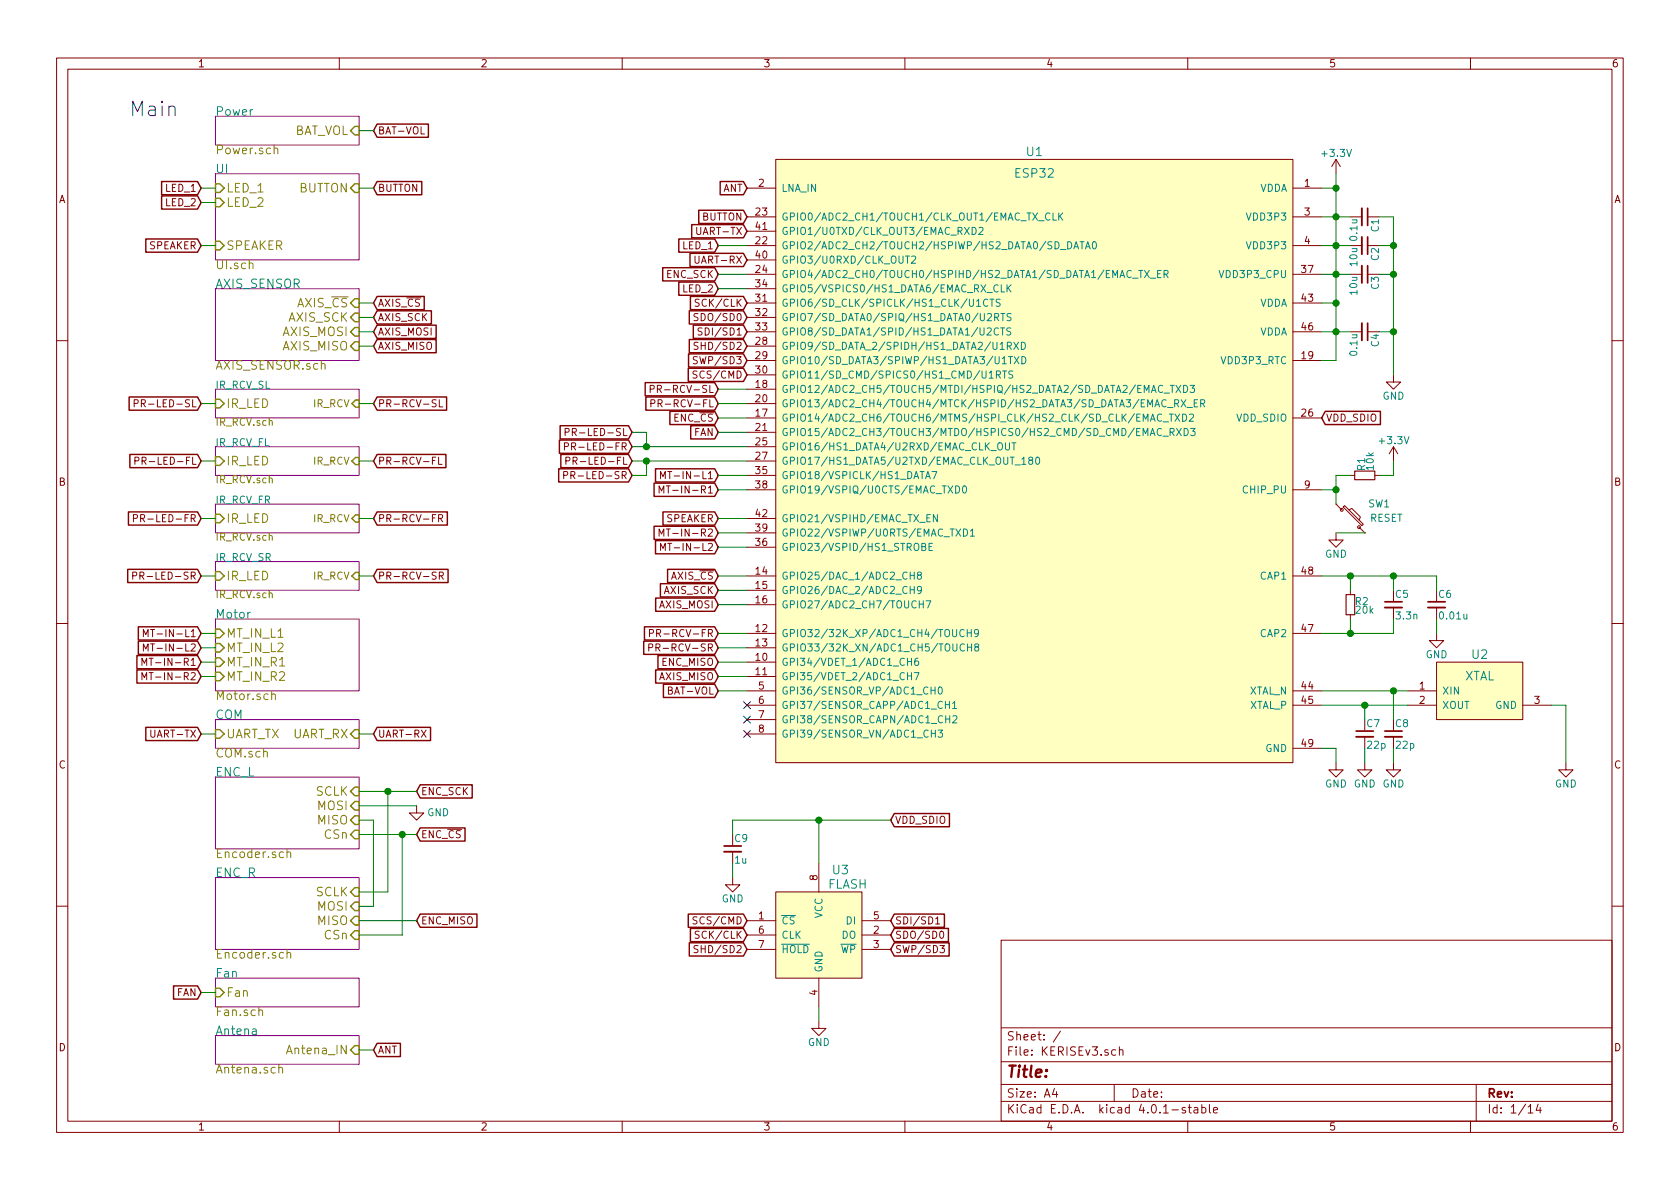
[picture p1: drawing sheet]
<svg xmlns="http://www.w3.org/2000/svg" width="297mm" height="210mm" viewBox="0 0 297 210" stroke-linecap="round" stroke-linejoin="round" font-family="sans-serif">
<g fill="none" stroke="#840000" stroke-width=".18">
<path d="M10 10.3h277v189.9h-277zM12 12.2h273v186.1h-273zM60 10.3v1.9M110 10.3v1.9M160 10.3v1.9M210 10.3v1.9M260 10.3v1.9M74.4 22.4v1.3h.7M132.1 38.3h5.1M132.1 33.3h5.1M137.2 28.2h91.4v106.7h-91.4zM228.6 38.3h5.1"/>
<path d="M228.6 33.3h5.1M236.2 28.2l-.7 1.3M236.2 28.2v2.5M236.2 28.2l.8 1.3M238.8 38.3h2M241.9 38.3h1.9M123.4 55.5h-.6v.4l.5 .3 .1 .3-.2 .2-.5-.1M123.6 53l-.5-.1-.2 .2 .1 .3 .6 .3v.3l-.2 .2-.5-.1M124.1 58l-.6 .1v.4l.5 .2 .1 .3-.2 .3-.5-.1M132.1 58.7h5.1M132.1 43.4h5.1M132.1 48.5h5.1"/>
<path d="M132.1 46h5.1M132.1 53.6h5.1M132.1 40.9h5.1M132.1 56.1h5.1M132.1 51h5.1M228.6 58.7h5.1M228.6 43.4h5.1M228.6 48.5h5.1M228.6 53.6h5.1M238.8 58.7h2M238.8 43.4h2M238.8 48.5h2"/>
<path d="M10 60.2h2M23.7 71.3h.6l.1-.5-.7-.1v1.3M77.1 70.7l-.6 .1v.4l.5 .2 .1 .3-.2 .3-.5-.1M77.7 70.7v1.3h.6M99.8 79l.6-.1 .1-.5-.7-.1v1.3M99.9 76.4l.6-.1 .1-.4-.7-.1v1.2M115 68.8l.6-.1v-.5l-.6-.1v1.3M115.1 71.3h.6v-.5l-.6-.1v1.3M123.2 65.7h-.6v.4l.5 .2 .1 .3-.2 .3-.5-.1M123.3 63.1h-.5l-.2 .2 .1 .3 .5 .2v.4l-.1 .1h-.5M123.4 60.6h-.6v.4l.5 .2 .1 .3-.2 .3-.5-.1M132.1 71.4h5.1"/>
<path d="M132.1 66.3h5.1M132.1 76.4h5.1M132.1 79h5.1M132.1 73.9h5.1M132.1 68.8h5.1M132.1 61.2h5.1M132.1 63.7h5.1M228.6 73.9h5.1M228.6 63.7h5.1M246.4 66.3v1.3h1.2l-1.2 1.2-1.3-1.2h1.3M246.4 79l-.8 1.3M246.4 79v2.5"/>
<path d="M246.4 79l.7 1.3M285 60.2h2M23.6 91.7l.6-.1 .1-.5-.7-.1v1.3M23.9 81.5l.6-.1v-.5l-.6-.1v1.3M76.5 81.4h.4M77.1 80.8h-.6v1.3M77.5 80.8v1.3h.7M77.5 91.7l.7-.1v-.5l-.7-.1v1.3M77.9 91.7l.4 .6M99.7 84h.6v-.5l-.6-.1v1.3M100.1 81.5l.6-.1v-.5l-.6-.1v1.3M116.5 87.2v-1.3l.5 .9 .4-.9v1.3"/>
<path d="M116.5 94.8v-1.3l.5 .9 .4-.9v1.3M116.8 84.7v-1.3l.4 .9 .4-.9v1.3M116.8 97.4v-1.3l.4 .9 .4-.9v1.3M117.8 85.9h.7M117.8 93.5h.7M118.1 83.4h.7M118.1 96.1h.7M132.1 84.1h5.1M132.1 86.6h5.1M132.1 91.7h5.1M132.1 96.8h5.1M132.1 81.5h5.1"/>
<path d="M132.1 94.2h5.1M228.6 86.6h5.1M236.2 94.2v1.3h1.3l-1.3 1.3-1.3-1.3h1.3M236.2 89.1l1 1.1M236.2 89.1h.1M237.7 89.4l3.3 3.3-.2 .3-3.3-3.3zM238.5 90.2l.5-.3 1.5 1.5-.2 .5M238.8 84.1h.7M240.3 93.2l1 1M241.3 94.2h.1M243.1 84.1h.7M10 110.3h2"/>
<path d="M23.5 101.8l.6-.1v-.4l-.6-.1v1.2M25.1 117.7v-1.3l.4 .9 .4-.9v1.3M25.3 112.6v-1.3l.5 .9 .4-.9v1.3M25.3 115.1v-1.2l.5 .9 .4-.9v1.2M26.4 116.4h.7M26.4 118.9h.7M26.6 111.3h.7M26.6 113.9h.7M77.7 101.8l.6-.1v-.4l-.6-.1v1.2M78 101.8l.4 .6M114.7 114.5l.6-.1 .1-.4-.7-.1v1.2M114.8 112l.6-.1 .1-.5-.7-.1v1.3"/>
<path d="M132.1 117.1h5.1M132.1 119.6h5.1M132.1 112h5.1M132.1 114.5h5.1M132.1 101.8h5.1M132.1 104.4h5.1M132.1 106.9h5.1M228.6 112h5.1M228.6 101.8h5.1M238.8 104.4v.8M238.8 108.7v.8M246.4 107.4v2.1"/>
<path d="M254 117.1h15.2v10.1h-15.2zM254 112v1.3h1.3l-1.3 1.2-1.3-1.2h1.3M254 107.4v2.1M285 110.3h2M25.1 120.2v-1.3l.4 .9 .4-.9v1.3M74.5 129.1l.8 1.3M75.3 129.1l-.8 1.3M132.1 122.2h5.1M132.1 124.7h5.1M132.1 127.2h5.1M132.1 129.8h5.1M228.6 122.2h5.1"/>
<path d="M228.6 124.7h5.1M228.6 132.3h5.1M236.2 134.9v1.2h1.3l-1.3 1.3-1.3-1.3h1.3M241.3 134.9v1.2h1.3l-1.3 1.3-1.3-1.3h1.3M241.3 130.3v2M246.4 134.9v1.2h1.2l-1.2 1.3-1.3-1.3h1.3M246.4 130.3v2M248.9 122.2h5.1M248.9 124.7h5.1M269.2 124.7h5.1M276.9 134.9v1.2h1.2l-1.2 1.3-1.3-1.3h1.3M73.7 142.5v1.3h1.2l-1.2 1.2-1.3-1.2h1.3"/>
<path d="M129.5 155.2v1.3h1.3l-1.3 1.2-1.2-1.2h1.2M129.5 150.6v2M137.2 157.7h15.2v15.3h-15.2zM144.8 152.6v5.1M10 160.2h2M123.2 162.2h-.6v.4l.5 .2 .1 .3-.2 .3-.5-.1M123.4 167.3l-.5-.1-.2 .2 .1 .3 .6 .3v.3l-.2 .2-.5-.1M123.6 164.7h-.5l-.2 .2 .1 .3 .6 .2v.4l-.2 .1h-.5M132.1 162.8h5.1M132.1 165.3h5.1M132.1 167.9h5.1M144.8 173v5"/>
<path d="M152.4 162.8h5.1M152.4 165.3h5.1M152.4 167.9h5.1M165.4 162.5l.4-.4v1.3M165.4 163.4h.7M166.2 167.2h.8l-.5 .5 .4 .1v.5l-.1 .2-.6-.2M166.2 164.8l.2-.1a.67 .67 0 0 1 .5 .6 .67 .67 0 0 1-.5 .6l-.2-.1-.1-.4zM177 166.3h108v32h-108zM285 160.2h2M60 198.3v1.9M110 198.3v1.9M144.8 180.6v1.3h1.2l-1.2 1.2-1.3-1.2h1.3"/>
<path d="M160 198.3v1.9M177 194.8h108M177 191.8h108M177 187.8h108M177 181.8h108M186.4 192.5l-.3 1h.9M186.8 193v1M187.5 182.3l-1.3 2M197 191.8v3M197.3 185.7l-.5-.1-.3 .3 .1 .6 .2 .1 .5-.1M197.9 185.7l.2-.1 .4 .1 .1 .9M197.9 185.1v1.5"/>
<path d="M209.6 195.9a.37 .37 0 0 0-.6 .1l.1 .3 .5 .1 .1 .1-.3 .3-.4-.1M210 198.3v1.9M210.1 195.8h.5M210.3 195.3v1.3l.3 .2M211.2 195.9h.5l.1 .9M211.8 196.2l-.5 .1-.2 .2 .2 .3 .5-.1M212.5 195.9l.4-.1 .3 .3-.1 .6h-.6M212.5 195.3v1.5M213.8 195.3v1.3l.2 .2M214.6 196.3l.7-.1-.1-.3-.4-.1-.2 .2v.7h.6M260 198.3v1.9M261 191.8v6.5"/>
<path d="M270.2 196.8h.8M272 195.2l-.4 1.1h.9M272.3 195.8v1"/>
<circle cx="237.2" cy="90.2" r=".25"/>
<circle cx="240.3" cy="93.2" r=".25"/>
</g>
<g fill="none" stroke="#840084" stroke-width=".18">
<path d="M38.1 20.6h25.4v5h-25.4zM38.1 30.7h25.4v15.3h-25.4zM38.1 51h25.4v12.7h-25.4zM38.1 68.8h25.4v5.1h-25.4zM38.1 79h25.4v5.1h-25.4zM38.1 89.1h25.4v5.1h-25.4zM38.1 99.3h25.4v5.1h-25.4zM38.1 109.5h25.4v12.7h-25.4zM38.1 137.4h25.4v12.7h-25.4zM38.1 127.2h25.4v5.1h-25.4zM38.1 155.2h25.4v12.7h-25.4zM38.1 173h25.4v5h-25.4z"/>
<path d="M38.1 183.1h25.4v5.1h-25.4z"/>
</g>
<path d="M48.5 26.3a.36 .36 0 0 1 .6 .1v.8M44.1 46.7v-.1a.36 .36 0 0 1 .6 .1v.8M48 122.9l.1-.1a.36 .36 0 0 1 .6 .1v.8M48 122.2v1.5M50.7 150.8l.1-.1a.36 .36 0 0 1 .6 .2v.8M50.7 150.1v1.6M45.8 178.7a.36 .36 0 0 1 .6 .1v.8M50.7 168.6l.1-.1a.36 .36 0 0 1 .6 .2v.7M50.7 167.9v1.5M49.3 188.9l.1-.1a.36 .36 0 0 1 .6 .2v.8" fill="none" stroke="#848400" stroke-width=".18"/>
<g fill="none" stroke="#848400" stroke-width=".25">
<path d="M38.1 32.5h.8l.7 .8-.7 .7h-.8zM38.1 35h.8l.7 .8-.7 .8h-.8zM62.7 22.3h.8v1.6h-.8l-.7-.8zM62.7 32.5h.8v1.5h-.8l-.7-.7zM38.1 42.7h.8l.7 .7-.7 .8h-.8zM62.7 52.8h.8v1.6h-.8l-.7-.8zM62.7 55.4h.8v1.5h-.8l-.7-.8zM62.7 57.9h.8v1.5h-.8l-.7-.7zM38.1 70.6h.8l.7 .8-.7 .7h-.8zM62.7 60.4h.8v1.6h-.8l-.7-.8zM62.9 70.7h.6v1.3h-.6l-.7-.6zM38.1 80.8h.8l.7 .7-.7 .8h-.8z"/>
<path d="M38.1 90.9h.8l.7 .8-.7 .8h-.8zM62.9 80.9h.6v1.3h-.6l-.7-.7zM62.9 91.1h.6v1.2h-.6l-.7-.6zM38.1 111.2h.8l.7 .8-.7 .8h-.8zM38.1 113.8h.8l.7 .7-.7 .8h-.8zM38.1 116.3h.8l.7 .8-.7 .8h-.8zM38.1 118.9h.8l.7 .7-.7 .8h-.8zM38.1 101.1h.8l.7 .7-.7 .8h-.8zM62.9 101.2h.6v1.3h-.6l-.7-.7zM38.1 129h.8l.7 .8-.7 .8h-.8zM62 129.8l.7-.8h.8v1.6h-.8zM62.7 139.2h.8v1.5h-.8l-.7-.8z"/>
<path d="M62 147.6l.7-.8h.8v1.5h-.8zM62.7 141.7h.8v1.6h-.8l-.7-.8zM62.7 144.3h.8v1.5h-.8l-.7-.8zM62.7 157h.8v1.5h-.8l-.7-.8zM62.7 159.5h.8v1.5h-.8l-.7-.7zM38.1 174.7h.8l.7 .8-.7 .8h-.8zM62.7 162h.8v1.6h-.8l-.7-.8zM62.7 164.6h.8v1.5h-.8l-.7-.8zM62.7 184.9h.8v1.5h-.8l-.7-.7z"/>
</g>
<g fill="none" stroke="#840000" stroke-width=".25">
<path d="M28.6 32.1h6.3l.7 1.2-.7 1.1h-6.3zM28.6 34.6h6.3l.7 1.2-.7 1.2h-6.3zM66.7 21.9h9v2.4h-9l-.7-1.2zM66.7 32.1h7.9v2.3h-7.9l-.7-1.1zM122.3 39.7h9.1l.7 1.2-.7 1.2h-9.1zM123.5 37.2h7.9l.7 1.1-.7 1.2h-7.9zM127.3 32.1h4.1l.7 1.2-.7 1.1h-4.1zM25.8 42.3h9.1l.7 1.1-.7 1.2h-9.1zM66.7 52.4h8.3v2.4h-8.3l-.7-1.2zM66.7 55h9.6v2.3h-9.6l-.7-1.2zM66.7 57.5h10.4v2.3h-10.4l-.7-1.1zM117.2 47.3h9.2l.6 1.2-.6 1.2h-9.2z"/>
<path d="M120 42.3h6.4l.6 1.1-.6 1.2h-6.4zM120 49.9h6.4l.6 1.1-.6 1.2h-6.4zM121.9 55h9.5l.7 1.1-.7 1.2h-9.5zM122 44.8h9.4l.7 1.2-.7 1.1h-9.4zM122.1 52.4h9.3l.7 1.2-.7 1.2h-9.3zM122.6 57.5h8.8l.7 1.2-.7 1.1h-8.8zM22.8 70.2h12.1l.7 1.2-.7 1.1h-12.1zM66.7 70.2h12.3v2.3h-12.3l-.7-1.1zM66.7 60h10.4v2.4h-10.4l-.7-1.2zM98.9 77.8h12.2l.7 1.2-.7 1.2h-12.2zM99 75.3h12.1l.7 1.1-.7 1.2h-12.1zM114.1 67.7h12.3l.6 1.1-.6 1.2h-12.3z"/>
<path d="M114.2 70.2h12.2l.6 1.2-.6 1.1h-12.2zM118.4 72.7h8l.6 1.2-.6 1.2h-8zM121.7 65.1h9.7l.7 1.2-.7 1.2h-9.7zM121.7 62.6h9.7l.7 1.1-.7 1.2h-9.7zM121.9 60h9.5l.7 1.2-.7 1.2h-9.5zM122.1 75.3h4.3l.6 1.1-.6 1.2h-4.3zM234.3 72.7h9.8v2.4h-9.8l-.6-1.2zM22.7 90.5h12.2l.7 1.2-.7 1.2h-12.2zM23 80.4h11.9l.7 1.1-.7 1.2h-11.9zM66.7 80.4h12.1v2.3h-12.1l-.7-1.2zM66.7 90.5h12.4v2.4h-12.4l-.7-1.2zM98.8 82.9h12.3l.7 1.2-.7 1.1h-12.3z"/>
<path d="M99.2 80.4h11.9l.7 1.1-.7 1.2h-11.9zM115.6 85.4h10.8l.6 1.2-.6 1.2h-10.8zM115.6 93.1h10.8l.6 1.1-.6 1.2h-10.8zM115.9 82.9h10.5l.6 1.2-.6 1.1h-10.5zM115.9 95.6h10.5l.6 1.2-.6 1.1h-10.5zM117.2 90.5h9.2l.6 1.2-.6 1.2h-9.2zM22.6 100.7h12.3l.7 1.1-.7 1.2h-12.3zM24.2 115.9h10.7l.7 1.2-.7 1.2h-10.7zM24.2 118.5h10.7l.7 1.1-.7 1.2h-10.7zM24.5 110.8h10.4l.7 1.2-.7 1.2h-10.4zM24.5 113.4h10.4l.7 1.1-.7 1.2h-10.4zM66.7 100.7h12.5v2.3h-12.5l-.7-1.2z"/>
<path d="M113.8 113.4h12.6l.6 1.1-.6 1.2h-12.6zM113.9 110.8h12.5l.6 1.2-.6 1.2h-12.5zM115.9 105.8h10.5l.6 1.1-.6 1.2h-10.5zM115.9 118.5h10.5l.6 1.1-.6 1.2h-10.5zM116.3 115.9h10.1l.6 1.2-.6 1.2h-10.1zM116.8 103.2h9.6l.6 1.2-.6 1.2h-9.6zM118 100.7h8.4l.6 1.1-.6 1.2h-8.4zM25.8 128.6h9.1l.7 1.2-.7 1.2h-9.1zM66.7 128.6h9.4v2.4h-9.4l-.7-1.2zM74.3 138.8h9.2v2.3h-9.2l-.6-1.2zM117.3 121h9.1l.6 1.2-.6 1.1h-9.1zM74.3 146.4h7.9v2.3h-7.9l-.6-1.1z"/>
<path d="M158.1 143.9h9.8v2.3h-9.8l-.6-1.2zM30.7 174.3h4.2l.7 1.2-.7 1.2h-4.2zM74.3 161.6h10v2.4h-10l-.6-1.2zM121.7 161.6h9.7l.7 1.2-.7 1.2h-9.7zM121.9 166.7h9.5l.7 1.2-.7 1.2h-9.5zM122.1 164.2h9.3l.7 1.1-.7 1.2h-9.3zM158.1 161.6h8.9v2.4h-8.9l-.6-1.2zM158.1 164.2h9.6v2.3h-9.6l-.6-1.2zM158.1 166.7h9.7v2.4h-9.7l-.6-1.2zM66.7 184.5h4.1v2.3h-4.1l-.7-1.1z"/>
</g>
<path d="M240.8 36.8v3.1M240.8 41.9v3.1M240.8 47v3M240.8 57.1v3.1M244.9 107.4h3M252.5 107.4h3M239.8 130.3h3M244.9 130.3h3M128 150.6h3.1" fill="none" stroke="#840000" stroke-width=".33"/>
<path d="M241.8 36.8v3.1M241.8 41.9v3.1M241.8 47v3M241.8 57.1v3.1M244.9 106.4h3M252.5 106.4h3M239.8 129.3h3M244.9 129.3h3M128 149.6h3.1" fill="none" stroke="#840000" stroke-width=".3"/>
<path d="M239.5 83.3h3.6v1.5h-3.6zM238 105.2h1.5v3.5h-1.5z" fill="none" stroke="#840000" stroke-width=".2"/>
<g fill="#ffffc2" stroke="#ffffc2" stroke-width=".18">
<path d="M137.2 157.7h15.2v15.3h-15.2z"/>
<path d="M254 117.1h15.2v10.1h-15.2z"/>
<path d="M137.2 28.2h91.4v106.7h-91.4z"/>
</g>
<g fill="none" stroke="#008484" stroke-width=".18">
<path d="M183.6 39h1M185.6 37.8a.5 .5 0 0 0-.6 0 .5 .5 0 0 0-.1 .6l.1 .3a.41 .41 0 0 0 .6 .1M186.2 37.7v1.2h.6M187.2 37.7v1.2M187.4 38.2l.5 .7M187.9 37.7l-.7 .7M160.1 45.3h.7M160.5 45.3v1.3M161.2 45.4l.5-.1 .1 .1 .1 .2-.8 1h.8M170.5 40.2l.9 1.3M171.4 40.2l-.9 1.3M171.9 40.2a.64 .64 0 0 1 .7 .6 .64 .64 0 0 1-.7 .7z"/>
<path d="M172.7 53.3l.3-.4v1.3M172.7 54.2h.7M173.1 40.3l.5-.1 .2 .1v.3l-.8 .9h.8M174.7 53a.5 .5 0 0 0-.7 0 .5 .5 0 0 0-.1 .6l.1 .4a.41 .41 0 0 0 .7 0M175 52.9h.7M175.4 52.9v1.3M175.9 56.1l.6-.1v-.5l-.6-.1v1.3M176.2 56.1l.4 .6M176.5 50.5a.5 .5 0 0 0-.6 0 .5 .5 0 0 0-.2 .6l.1 .3a.41 .41 0 0 0 .7 .1M176.5 58.1a.5 .5 0 0 0-.6 0 .5 .5 0 0 0-.1 .6l.1 .3a.41 .41 0 0 0 .6 .1M176.8 53h-.6v.4l.5 .2 .1 .3-.2 .3-.5-.1M176.9 58h.7"/>
<path d="M177 55.4h.7M177 50.4v1.2h.6M177.3 58v1.3M177.3 55.4v1.3M178.1 50.4v1.2M178.2 50.9l.6 .7M178.7 58h-.5l-.2 .2 .1 .3 .6 .3v.3l-.2 .2-.5-.1M178.8 55.5h-.7v.4l.5 .3 .2 .3-.3 .2-.4-.1M178.8 50.4l-.7 .7M188.8 42.7a.64 .64 0 0 1 .7 .7 .64 .64 0 0 1-.7 .6zM189.9 44l.4-1.3 .4 1.3M190 43.6h.6"/>
<path d="M191 42.7h.7M191.3 42.7v1.3M191.9 44l.4-1.3 .5 1.3M192 43.6h.6M193.2 42.8l.2-.1a.67 .67 0 0 1 .5 .7 .67 .67 0 0 1-.5 .6l-.2-.1-.1-.4zM201.3 47.8h.8M201.7 47.8v1.3M202.4 47.8l.8 1.3M203.2 47.8l-.8 1.3M203.4 49.2h1M204.7 48.4h.4M205.3 47.8h-.6v1.3h.6"/>
<path d="M205.8 48.5l.6-.1 .1-.5-.7-.1v1.3M206.1 48.5l.4 .6M174.9 66l.4-.4v1.3M174.9 66.9h.7M176.2 66.3l.6-.1v-.5l-.6-.1v1.3M176.5 78.5l.2-.2 .4 .1a.83 .83 0 0 1-.2 1.2 .44 .44 0 0 1-.5-.5zM176.5 66.3l.4 .6M177.2 64.3h.7M177.3 65.6h.7M177.6 65.6v1.3M177.8 78.3v1l.2 .3h.3l.2-.3v-1M178.1 61.2l.6-.1 .1-.5-.7-.1v1.3"/>
<path d="M178.3 63.1h.7M178.4 61.2l.4 .6M178.7 63.1v1.2M178.9 78.3h.7M179.1 65.7h-.7v.4l.5 .2 .2 .3-.3 .3-.4-.1M179.2 60.5l.9 1.3M179.3 78.3v1.3M179.3 63.1l.9 1.2M180.1 60.5l-.9 1.3M180.2 63.1l-.9 1.2M180.6 60.5a.64 .64 0 0 1 .7 .7 .64 .64 0 0 1-.7 .6zM180.7 63.1a.64 .64 0 0 1 .7 .6 .64 .64 0 0 1-.7 .6z"/>
<path d="M203.4 74.5l.4-1.3 .4 1.3M205.4 75.9a.5 .5 0 0 0-.7 0 .5 .5 0 0 0-.1 .6l.1 .3a.41 .41 0 0 0 .7 .1M205.4 73.3a.5 .5 0 0 0-.6 0 .5 .5 0 0 0-.2 .6l.1 .4a.41 .41 0 0 0 .7 .1M205.6 68.2a.5 .5 0 0 0-.7 0 .5 .5 0 0 0-.1 .7l.1 .3a.41 .41 0 0 0 .7 .1M205.6 77.1h1M205.6 74.6h1M205.8 69.5h1M206.4 72.1h1M206.7 73.2h.7M206.9 76.4l.6-.1v-.4l-.6-.1v1.2M206.9 68.1h.7M207.1 73.2v1.3"/>
<path d="M207.2 76.4l.4 .6M207.3 68.1v1.3M207.7 71.3h.6l.1-.5-.7-.1v1.3M207.7 73.2l.9 1.3M207.9 68.1l.9 1.3M208 71.3l.4 .7M208 75.8l.9 1.2M208.6 73.2l-.9 1.3M208.8 68.1l-.9 1.3M208.8 70.7l.9 1.3M208.9 75.8l-.9 1.2M209.1 73.2a.64 .64 0 0 1 .7 .7 .64 .64 0 0 1-.7 .6z"/>
<path d="M209.3 68.1a.64 .64 0 0 1 .7 .7 .64 .64 0 0 1-.7 .6zM209.4 75.8a.64 .64 0 0 1 .7 .6 .64 .64 0 0 1-.7 .6zM209.7 70.7l-.9 1.3M209.9 72.1h.9M210.3 73.3l.5-.1 .2 .1v.3l-.8 .9h.8M210.4 68.1h.8l-.4 .5 .4 .1v.6l-.2 .1-.6-.1M210.5 75.8h.8l-.4 .4 .4 .1v.6l-.2 .1-.6-.1M211.2 71.3h.4M211.8 70.7h-.6v1.3h.6M212.3 71.3h.6l.1-.5-.7-.1v1.3M212.6 71.3l.4 .7M163 96.7l.6-.1v-.4l-.6-.1v1.3h.5l.2-.2v-.3l-.3-.2"/>
<path d="M163.7 84.7l.4-1.3 .4 1.3M163.8 84.3h.6M164.3 96.7h.4M164.5 91h-.6v1.3h.6M164.8 83.4h.8l-.5 1.3M164.9 96.1h-.6v1.3h.6M165.7 91v1.3l-.7-1.3v1.3M167.6 85.9l.9 1.3M168.5 85.9l-.9 1.3M169 85.9a.64 .64 0 0 1 .7 .7 .64 .64 0 0 1-.7 .6zM169 93.5l.8 1.3M169.8 93.5l-.8 1.3"/>
<path d="M170.3 86l.2-.1a.67 .67 0 0 1 .4 .7 .67 .67 0 0 1-.4 .6l-.2-.1-.1-.4zM170.4 93.5a.64 .64 0 0 1 .7 .7 .64 .64 0 0 1-.7 .6zM171.6 93.9l.3-.4v1.3M171.6 94.8h.7M180.7 81.2l.3-.4v1.3M180.7 82.1h.7M182.1 81.4l-.2-.3v-.2l.2-.1 .4 .1v.3l-.5 .2-.1 .2v.4l.2 .1h.3l.2-.2-.1-.4-.1-.1M183.2 80.9l.2-.1a.67 .67 0 0 1 .4 .7 .67 .67 0 0 1-.4 .6l-.2-.1-.1-.4zM160.5 117h.7M160.5 119.5h.7M160.9 101.7h.7M160.9 104.3h.7"/>
<path d="M161.2 116.4v1.3M161.2 118.9v1.3M161.6 118.9h.9l-.5 1.3M161.6 101.2v1.2M161.6 103.7v1.3M162.3 116.4a.47 .47 0 0 0-.6 .5l.1 .7 .4 .1 .2-.2v-.4l-.1-.2h-.3l-.3 .2M162.4 101.7l-.2-.2 .1-.2 .1-.1 .5 .1v.3l-.6 .1-.1 .2 .1 .4 .1 .1h.3l.2-.2v-.4l-.2-.1M162.5 106.8h.7M162.9 104.2l-.2 .3h-.3l-.2-.3 .1-.4 .4-.1 .2 .2a.84 .84 0 0 1-.3 1.1h-.3M163.2 106.2v1.3M163.7 106.2h.9l-.6 1.3M170.5 111.4a.5 .5 0 0 0-.7 0 .5 .5 0 0 0-.1 .6l.1 .4a.41 .41 0 0 0 .7 .1"/>
<path d="M170.5 114a.5 .5 0 0 0-.6 0 .5 .5 0 0 0-.2 .6l.1 .3a.41 .41 0 0 0 .7 .1M171 111.3v1.3M171 111.9h.7M171.1 113.9v1.2M171.1 114.4h.7M171.7 111.3v1.3M171.8 113.9v1.2M172.6 114.4l-.3-.2 .1-.2 .2-.1 .4 .1v.3l-.6 .1-.1 .2 .1 .4 .2 .1h.2l.3-.2-.1-.4-.2-.1M173 111.9l-.2 .2h-.3l-.2-.2 .1-.5 .4-.1 .2 .3a.84 .84 0 0 1-.4 1h-.2M164.6 122.1h.7M164.7 129.7h.7M165.3 121.5v1.3"/>
<path d="M165.4 129.1v1.3M165.9 129.1h.7l-.4 .5 .4 .1v.5l-.2 .2-.5-.2M166 121.6l.2-.1a.67 .67 0 0 1 .4 .6 .67 .67 0 0 1-.4 .7l-.2-.2-.1-.3zM167.2 124v1.3M167.2 124.6h.7M167.2 127.1h.7M167.9 124v1.3M167.9 126.6v1.2M168.4 124.4l.4-.4v1.3M168.4 125.3h.7M168.5 126.7l.5-.1 .1 .1 .1 .2-.8 .9h.8M138.2 167h4.9"/>
</g>
<path d="M131.5 124.1l1.2 1.2M131.5 126.6l1.2 1.3M131.5 129.2l1.2 1.2M132.7 124.1l-1.2 1.2M132.7 126.6l-1.2 1.3M132.7 129.2l-1.2 1.2" fill="none" stroke="#000084" stroke-width=".18"/>
<g fill="none" stroke="#008400" stroke-width=".18">
<path d="M35.6 33.3h2.5M35.6 35.8h2.5M63.5 33.3h2.5M63.5 23.1h2.5M233.7 33.3h2.5M233.7 38.3h5.1M236.2 30.7v33h-2.5M243.8 38.3h2.6v28M35.6 43.4h2.5M63.5 58.7h2.5M63.5 53.6h2.5M63.5 56.1h2.5"/>
<path d="M127 48.5h5.1M127 43.4h5.1M127 51h5.1M233.7 48.5h5.1M233.7 43.4h5.1M233.7 58.7h5.1M233.7 53.6h2.5M243.8 48.5h2.6M243.8 43.4h2.6M243.8 58.7h2.6M35.6 71.4h2.5M63.5 71.4h2.5"/>
<path d="M63.5 61.2h2.5M111.8 76.4h2.5v2.6M111.8 79h20.3M127 76.4h5.1M127 73.9h5.1M127 71.4h5.1M127 68.8h5.1M35.6 91.7h2.5M35.6 81.5h2.5M63.5 91.7h2.5M63.5 81.5h2.5M111.8 81.5h20.3"/>
<path d="M114.3 81.5v2.6h-2.5M127 84.1h5.1M127 96.8h5.1M127 94.2h5.1M127 91.7h5.1M127 86.6h5.1M233.7 86.6h2.5M236.2 94.2h5.1M238.8 84.1h-2.6v5M246.4 81.5v2.6h-2.6M35.6 101.8h2.5M35.6 114.5h2.5"/>
<path d="M35.6 112h2.5M35.6 119.6h2.5M35.6 117.1h2.5M63.5 101.8h2.5M127 101.8h5.1M127 104.4h5.1M127 106.9h5.1M127 114.5h5.1M127 112h5.1M127 119.6h5.1M127 117.1h5.1M233.7 101.8h20.3v2.6"/>
<path d="M238.8 101.8v2.6M238.8 109.5v2.5M246.4 109.5v2.5h-12.7M246.4 101.8v2.6M254 109.5v2.5M35.6 129.8h2.5M63.5 129.8h2.5M63.5 139.9h10.2M68.6 139.9v17.8h-5.1M127 122.2h5.1M233.7 122.2h15.2M233.7 124.7h15.2"/>
<path d="M233.7 132.3h2.5v2.6M241.3 124.7v2.5M241.3 132.3v2.6M246.4 122.2v5M246.4 132.3v2.6M274.3 124.7h2.6v10.2M63.5 145h2.5v15.3h-2.5M63.5 142.5h10.2M63.5 147.6h10.2M71.1 147.6v17.7h-7.6M129.5 152.6v2.6M144.8 145v7.6"/>
<path d="M157.5 145h-28v2.6M35.6 175.5h2.5M63.5 162.8h10.2M144.8 178v2.6M63.5 185.7h2.5"/>
</g>
<g fill="#008400" stroke="#008400" stroke-width=".25">
<circle cx="114.3" cy="81.5" r=".51"/>
<circle cx="114.3" cy="79" r=".51"/>
<circle cx="246.4" cy="58.7" r=".51"/>
<circle cx="236.2" cy="58.7" r=".51"/>
<circle cx="241.3" cy="124.7" r=".51"/>
<circle cx="246.4" cy="122.2" r=".51"/>
<circle cx="144.8" cy="145" r=".51"/>
<circle cx="246.4" cy="43.4" r=".51"/>
<circle cx="246.4" cy="101.8" r=".51"/>
<circle cx="238.8" cy="112" r=".51"/>
<circle cx="238.8" cy="101.8" r=".51"/>
<circle cx="236.2" cy="33.3" r=".51"/>
<circle cx="246.4" cy="48.5" r=".51"/>
<circle cx="236.2" cy="53.6" r=".51"/>
<circle cx="236.2" cy="48.5" r=".51"/>
<circle cx="236.2" cy="43.4" r=".51"/>
<circle cx="236.2" cy="38.3" r=".51"/>
<circle cx="236.2" cy="86.6" r=".51"/>
<circle cx="68.6" cy="139.9" r=".51"/>
<circle cx="71.1" cy="147.6" r=".51"/>
</g>
<text font-size="3.5" fill="#0000c2" x="22.9" y="20.6">Main</text>
<text font-size="2.8" fill="#840000" x="178" y="190.5">Title:</text>
<g font-size="2.1" fill="#008484">
<text x="38.1" y="20.5">Power</text>
<text x="181.5" y="27.6">U1</text>
<text x="38.1" y="30.6">UI</text>
<text x="179.6" y="31.4">ESP32</text>
<text x="38.1" y="50.9">AXIS_SENSOR</text>
<text x="38.1" y="109.4">Motor</text>
<text x="260.3" y="116.5">U2</text>
<text x="258.9" y="120.3">XTAL</text>
<text x="38.1" y="127.1">COM</text>
<text x="38.1" y="137.3">ENC_L</text>
<text x="38.1" y="155.1">ENC_R</text>
<text x="147.2" y="154.6">U3</text>
<text x="146.3" y="157.1">FLASH</text>
<text x="38.1" y="172.9">Fan</text>
<text x="38.1" y="183">Antena</text>
</g>
<g font-size="2.1" fill="#848400">
<text x="51.7" y="23.9">BAT_VOL</text>
<text x="38.1" y="27.3">Power.sch</text>
<text x="40" y="34">LED_1</text>
<text x="52.7" y="34">BUTTON</text>
<text x="40" y="36.6">LED_2</text>
<text x="38.1" y="47.6">UI.sch</text>
<text x="40" y="44.2">SPEAKER</text>
<text x="50" y="59.4">AXIS_MOSI</text>
<text x="51" y="56.9">AXIS_SCK</text>
<text x="52.5" y="54.4">AXIS_CS</text>
<text x="38.1" y="65.4">AXIS_SENSOR.sch</text>
<text x="50" y="62">AXIS_MISO</text>
<text x="40" y="72.1">IR_LED</text>
<text x="40" y="82.3">IR_LED</text>
<text x="40" y="92.5">IR_LED</text>
<text x="40" y="102.6">IR_LED</text>
<text x="40" y="112.8">MT_IN_L1</text>
<text x="40" y="115.3">MT_IN_L2</text>
<text x="40" y="117.9">MT_IN_R1</text>
<text x="38.1" y="123.8">Motor.sch</text>
<text x="40" y="120.4">MT_IN_R2</text>
<text x="40" y="130.6">UART_TX</text>
<text x="51.5" y="130.6">UART_RX</text>
<text x="38.1" y="134">COM.sch</text>
<text x="55.8" y="140.7">SCLK</text>
<text x="56.1" y="143.3">MOSI</text>
<text x="56.1" y="145.8">MISO</text>
<text x="57.3" y="148.3">CSn</text>
<text x="38.1" y="151.7">Encoder.sch</text>
<text x="55.8" y="158.5">SCLK</text>
<text x="56.1" y="161">MOSI</text>
<text x="56.1" y="163.6">MISO</text>
<text x="57.3" y="166.1">CSn</text>
<text x="38.1" y="169.5">Encoder.sch</text>
<text x="38.1" y="179.7">Fan.sch</text>
<text x="40" y="176.3">Fan</text>
<text x="38.1" y="189.8">Antena.sch</text>
<text x="51.1" y="186.4">Antena_IN</text>
</g>
<g font-size="2.1" fill="#840000">
<text x="178" y="184">Sheet: /</text>
<text x="178" y="186.7">File: KERISEv3.sch</text>
<text x="178" y="196.9">KiCad E.D.A. kicad 4.0.1-stable</text>
<text x="178" y="194.1">Size: A4</text>
<text x="200" y="194.1">Date:</text>
<text x="263" y="194.1">Rev:</text>
<text x="263" y="196.9">Id: 1/14</text>
</g>
<g font-size="1.8" fill="#840000">
<text x="35" y="11.9">1</text>
<text x="85" y="11.9">2</text>
<text x="135" y="11.9">3</text>
<text x="185" y="11.9">4</text>
<text x="235" y="11.9">5</text>
<text x="285" y="11.9">6</text>
<text x="66.8" y="23.7">BAT-VOL</text>
<text x="10.4" y="35.9">A</text>
<text x="29.3" y="33.9">LED_1</text>
<text x="66.8" y="33.9">BUTTON</text>
<text x="127.7" y="33.9">ANT</text>
<text x="134.1" y="33">2</text>
<text x="230.7" y="33">1</text>
<text x="285.4" y="35.9">A</text>
<text x="29.3" y="36.4">LED_2</text>
<text x="123.5" y="41.5">UART-TX</text>
<text x="123.9" y="39">BUTTON</text>
<text x="133.7" y="40.6">41</text>
<text x="133.7" y="38.1">23</text>
<text x="230.7" y="38.1">3</text>
<text x="26.2" y="44.1">SPEAKER</text>
<text x="120.7" y="44.1">LED_1</text>
<text x="123.3" y="46.6">UART-RX</text>
<text x="133.7" y="45.7">40</text>
<text x="133.7" y="43.2">22</text>
<text x="230.7" y="43.2">4</text>
<text x="117.8" y="49.1">ENC_SCK</text>
<text x="120.7" y="51.7">LED_2</text>
<text x="133.7" y="53.3">31</text>
<text x="133.7" y="48.3">24</text>
<text x="133.7" y="50.8">34</text>
<text x="230.2" y="53.3">43</text>
<text x="230.2" y="48.3">37</text>
<text x="66.8" y="54.2">AXIS_CS</text>
<text x="66.8" y="56.8">AXIS_SCK</text>
<text x="66.8" y="59.3">AXIS_MOSI</text>
<text x="123.4" y="54.2">SCK/CLK</text>
<text x="123.5" y="56.8">SDO/SD0</text>
<text x="124.4" y="59.3">SDI/SD1</text>
<text x="133.7" y="55.9">32</text>
<text x="133.7" y="58.4">33</text>
<text x="230.2" y="58.4">46</text>
<text x="66.8" y="61.8">AXIS_MISO</text>
<text x="123.3" y="64.4">SWP/SD3</text>
<text x="123.6" y="61.8">SHD/SD2</text>
<text x="133.7" y="61">28</text>
<text x="133.7" y="63.5">29</text>
<text x="230.2" y="63.5">19</text>
<text x="116.6" y="69.5">PR-RCV-SL</text>
<text x="123.1" y="66.9">SCS/CMD</text>
<text x="133.7" y="71.1">20</text>
<text x="133.7" y="66">30</text>
<text x="133.7" y="68.6">18</text>
<text x="25.3" y="72">PR-LED-SL</text>
<text x="66.8" y="72">PR-RCV-SL</text>
<text x="101.5" y="77.1">PR-LED-SL</text>
<text x="116.7" y="72">PR-RCV-FL</text>
<text x="119" y="74.5">ENC_CS</text>
<text x="122.6" y="77.1">FAN</text>
<text x="133.7" y="76.2">21</text>
<text x="133.7" y="73.7">17</text>
<text x="230.2" y="73.7">26</text>
<text x="234.5" y="74.5">VDD_SDIO</text>
<text x="25.5" y="82.2">PR-LED-FL</text>
<text x="66.8" y="82.2">PR-RCV-FL</text>
<text x="101.4" y="79.6">PR-LED-FR</text>
<text x="101.7" y="82.2">PR-LED-FL</text>
<text x="133.7" y="78.7">25</text>
<text x="133.7" y="83.8">35</text>
<text x="133.7" y="81.3">27</text>
<text x="10.4" y="85.9">B</text>
<text x="101.3" y="84.7">PR-LED-SR</text>
<text x="118.4" y="87.2">MT-IN-R1</text>
<text x="118.6" y="84.7">MT-IN-L1</text>
<text x="133.7" y="86.4">38</text>
<text x="230.7" y="86.4">9</text>
<text x="285.4" y="85.9">B</text>
<text x="25.2" y="92.3">PR-LED-FR</text>
<text x="66.8" y="92.3">PR-RCV-FR</text>
<text x="117.7" y="92.3">SPEAKER</text>
<text x="118.4" y="94.9">MT-IN-R2</text>
<text x="133.7" y="91.4">42</text>
<text x="133.7" y="94">39</text>
<text x="118.6" y="97.4">MT-IN-L2</text>
<text x="133.7" y="101.6">14</text>
<text x="133.7" y="96.5">36</text>
<text x="230.2" y="101.6">48</text>
<text x="25.1" y="102.5">PR-LED-SR</text>
<text x="66.8" y="102.5">PR-RCV-SR</text>
<text x="116.6" y="107.6">AXIS_MOSI</text>
<text x="117.4" y="105">AXIS_SCK</text>
<text x="118.6" y="102.5">AXIS_CS</text>
<text x="133.7" y="104.1">15</text>
<text x="133.7" y="106.7">16</text>
<text x="27.2" y="112.6">MT-IN-L1</text>
<text x="116.5" y="112.6">PR-RCV-FR</text>
<text x="133.7" y="111.8">12</text>
<text x="230.2" y="111.8">47</text>
<text x="27" y="117.7">MT-IN-R1</text>
<text x="27.2" y="115.2">MT-IN-L2</text>
<text x="116.4" y="115.2">PR-RCV-SR</text>
<text x="117" y="117.7">ENC_MISO</text>
<text x="133.7" y="116.8">10</text>
<text x="133.7" y="119.4">11</text>
<text x="133.7" y="114.3">13</text>
<text x="27" y="120.3">MT-IN-R2</text>
<text x="116.6" y="120.3">AXIS_MISO</text>
<text x="118.4" y="122.8">BAT-VOL</text>
<text x="134.1" y="121.9">5</text>
<text x="134.1" y="124.5">6</text>
<text x="230.2" y="121.9">44</text>
<text x="230.2" y="124.5">45</text>
<text x="251" y="121.9">1</text>
<text x="251" y="124.5">2</text>
<text x="271.3" y="124.5">3</text>
<text x="27" y="130.4">UART-TX</text>
<text x="66.8" y="130.4">UART-RX</text>
<text x="134.1" y="127">7</text>
<text x="134.1" y="129.5">8</text>
<text x="10.4" y="135.9">C</text>
<text x="230.2" y="132.1">49</text>
<text x="285.4" y="135.9">C</text>
<text x="74.4" y="140.6">ENC_SCK</text>
<text x="74.4" y="148.2">ENC_CS</text>
<text x="158.3" y="145.7">VDD_SDIO</text>
<text x="144.5" y="155.7" transform="rotate(-90 144.5 155.7)">8</text>
<text x="74.4" y="163.4">ENC_MISO</text>
<text x="123.1" y="163.4">SCS/CMD</text>
<text x="123.4" y="166">SCK/CLK</text>
<text x="134.1" y="162.6">1</text>
<text x="134.1" y="165.1">6</text>
<text x="134.1" y="167.6">7</text>
<text x="154.5" y="165.1">2</text>
<text x="154.5" y="167.6">3</text>
<text x="154.5" y="162.6">5</text>
<text x="158.3" y="163.4">SDI/SD1</text>
<text x="158.3" y="166">SDO/SD0</text>
<text x="123.6" y="168.5">SHD/SD2</text>
<text x="158.3" y="168.5">SWP/SD3</text>
<text x="31.1" y="176.1">FAN</text>
<text x="144.5" y="176" transform="rotate(-90 144.5 176)">4</text>
<text x="10.4" y="185.9">D</text>
<text x="285.4" y="185.9">D</text>
<text x="66.8" y="186.3">ANT</text>
<text x="35" y="199.9">1</text>
<text x="85" y="199.9">2</text>
<text x="135" y="199.9">3</text>
<text x="185" y="199.9">4</text>
<text x="235" y="199.9">5</text>
<text x="285" y="199.9">6</text>
</g>
<g font-size="1.8" fill="#008484">
<text x="233.9" y="27.7">+3.3V</text>
<text x="138.2" y="33.9">LNA_IN</text>
<text x="222.6" y="33.9">VDDA</text>
<text x="138.2" y="41.5">GPIO1/U0TXD/CLK_OUT3/EMAC_RXD2</text>
<text x="138.2" y="39">GPIO0/ADC2_CH1/TOUCH1/CLK_OUT1/EMAC_TX_CLK</text>
<text x="220.7" y="39">VDD3P3</text>
<text x="243.8" y="41" transform="rotate(-90 243.8 41)">C1</text>
<text x="138.2" y="46.6">GPIO3/U0RXD/CLK_OUT2</text>
<text x="138.2" y="44.1">GPIO2/ADC2_CH2/TOUCH2/HSPIWP/HS2_DATA0/SD_DATA0</text>
<text x="220.7" y="44.1">VDD3P3</text>
<text x="240" y="47" transform="rotate(-90 240 47)">10u</text>
<text x="240" y="42.4" transform="rotate(-90 240 42.4)">0.1u</text>
<text x="243.8" y="46" transform="rotate(-90 243.8 46)">C2</text>
<text x="138.2" y="49.1">GPIO4/ADC2_CH0/TOUCH0/HSPIHD/HS2_DATA1/SD_DATA1/EMAC_TX_ER</text>
<text x="138.2" y="51.7">GPIO5/VSPICS0/HS1_DATA6/EMAC_RX_CLK</text>
<text x="216" y="49.1">VDD3P3_CPU</text>
<text x="240" y="52.1" transform="rotate(-90 240 52.1)">10u</text>
<text x="243.8" y="51.1" transform="rotate(-90 243.8 51.1)">C3</text>
<text x="138.2" y="54.2">GPIO6/SD_CLK/SPICLK/HS1_CLK/U1CTS</text>
<text x="138.2" y="56.8">GPIO7/SD_DATA0/SPIQ/HS1_DATA0/U2RTS</text>
<text x="138.2" y="59.3">GPIO8/SD_DATA1/SPID/HS1_DATA1/U2CTS</text>
<text x="222.6" y="54.2">VDDA</text>
<text x="222.6" y="59.3">VDDA</text>
<text x="138.2" y="61.8">GPIO9/SD_DATA_2/SPIDH/HS1_DATA2/U1RXD</text>
<text x="138.2" y="64.4">GPIO10/SD_DATA3/SPIWP/HS1_DATA3/U1TXD</text>
<text x="216.1" y="64.4">VDD3P3_RTC</text>
<text x="240" y="62.8" transform="rotate(-90 240 62.8)">0.1u</text>
<text x="243.8" y="61.3" transform="rotate(-90 243.8 61.3)">C4</text>
<text x="38.1" y="68.7">IR_RCV_SL</text>
<text x="138.2" y="66.9">GPIO11/SD_CMD/SPICS0/HS1_CMD/U1RTS</text>
<text x="138.2" y="69.5">GPIO12/ADC2_CH5/TOUCH5/MTDI/HSPIQ/HS2_DATA2/SD_DATA2/EMAC_TXD3</text>
<text x="244.4" y="70.7">GND</text>
<text x="138.2" y="72">GPIO13/ADC2_CH4/TOUCH4/MTCK/HSPID/HS2_DATA3/SD_DATA3/EMAC_RX_ER</text>
<text x="138.2" y="77.1">GPIO15/ADC2_CH3/TOUCH3/MTDO/HSPICS0/HS2_CMD/SD_CMD/EMAC_RXD3</text>
<text x="138.2" y="74.5">GPIO14/ADC2_CH6/TOUCH6/MTMS/HSPI_CLK/HS2_CLK/SD_CLK/EMAC_TXD2</text>
<text x="218.5" y="74.5">VDD_SDIO</text>
<text x="38.1" y="78.9">IR_RCV_FL</text>
<text x="138.2" y="79.6">GPIO16/HS1_DATA4/U2RXD/EMAC_CLK_OUT</text>
<text x="138.2" y="82.2">GPIO17/HS1_DATA5/U2TXD/EMAC_CLK_OUT_180</text>
<text x="241.4" y="83.2" transform="rotate(-90 241.4 83.2)">R1</text>
<text x="242.9" y="83.1" transform="rotate(-90 242.9 83.1)">10k</text>
<text x="244" y="78.5">+3.3V</text>
<text x="38.1" y="89">IR_RCV_FR</text>
<text x="138.2" y="84.7">GPIO18/VSPICLK/HS1_DATA7</text>
<text x="138.2" y="87.2">GPIO19/VSPIQ/U0CTS/EMAC_TXD0</text>
<text x="219.9" y="87.2">CHIP_PU</text>
<text x="241.9" y="89.7">SW1</text>
<text x="138.2" y="92.3">GPIO21/VSPIHD/EMAC_TX_EN</text>
<text x="138.2" y="94.9">GPIO22/VSPIWP/U0RTS/EMAC_TXD1</text>
<text x="242.2" y="92.2">RESET</text>
<text x="38.1" y="99.2">IR_RCV_SR</text>
<text x="138.2" y="97.4">GPIO23/VSPID/HS1_STROBE</text>
<text x="234.3" y="98.6">GND</text>
<text x="138.2" y="102.5">GPIO25/DAC_1/ADC2_CH8</text>
<text x="138.2" y="105">GPIO26/DAC_2/ADC2_CH9</text>
<text x="138.2" y="107.6">GPIO27/ADC2_CH7/TOUCH7</text>
<text x="222.9" y="102.5">CAP1</text>
<text x="239.6" y="107">R2</text>
<text x="246.8" y="105.7">C5</text>
<text x="254.4" y="105.7">C6</text>
<text x="138.2" y="112.6">GPIO32/32K_XP/ADC1_CH4/TOUCH9</text>
<text x="222.9" y="112.6">CAP2</text>
<text x="239.8" y="108.5">20k</text>
<text x="247" y="109.5">3.3n</text>
<text x="254.7" y="109.5">0.01u</text>
<text x="138.2" y="117.7">GPI34/VDET_1/ADC1_CH6</text>
<text x="138.2" y="115.2">GPIO33/32K_XN/ADC1_CH5/TOUCH8</text>
<text x="252" y="116.4">GND</text>
<text x="138.2" y="122.8">GPI36/SENSOR_VP/ADC1_CH0</text>
<text x="138.2" y="125.3">GPI37/SENSOR_CAPP/ADC1_CH1</text>
<text x="138.2" y="120.3">GPI35/VDET_2/ADC1_CH7</text>
<text x="220.7" y="122.8">XTAL_N</text>
<text x="220.8" y="125.3">XTAL_P</text>
<text x="255" y="122.8">XIN</text>
<text x="255" y="125.3">XOUT</text>
<text x="264.3" y="125.3">GND</text>
<text x="138.2" y="127.9">GPI38/SENSOR_CAPN/ADC1_CH2</text>
<text x="138.2" y="130.4">GPI39/SENSOR_VN/ADC1_CH3</text>
<text x="241.7" y="128.6">C7</text>
<text x="246.8" y="128.6">C8</text>
<text x="223.6" y="133">GND</text>
<text x="241.8" y="132.4">22p</text>
<text x="246.9" y="132.4">22p</text>
<text x="234.3" y="139.2">GND GND GND</text>
<text x="274.9" y="139.2">GND</text>
<text x="75.5" y="144.3">GND</text>
<text x="129.9" y="148.9">C9</text>
<text x="129.9" y="152.7">1u</text>
<text x="127.6" y="159.6">GND</text>
<text x="138.2" y="163.4">CS</text>
<text x="138.2" y="166">CLK</text>
<text x="145.4" y="162.5" transform="rotate(-90 145.4 162.5)">VCC</text>
<text x="148.7" y="166">DO</text>
<text x="149.6" y="163.4">DI</text>
<text x="138.2" y="168.5">HOLD</text>
<text x="145.4" y="172" transform="rotate(-90 145.4 172)">GND</text>
<text x="148.5" y="168.5">WP</text>
<text x="142.8" y="185">GND</text>
</g>
<g font-size="1.8" fill="#848400">
<text x="38.1" y="75.3">IR_RCV.sch</text>
<text x="55.3" y="72">IR_RCV</text>
<text x="55.3" y="82.2">IR_RCV</text>
<text x="38.1" y="85.4">IR_RCV.sch</text>
<text x="38.1" y="95.6">IR_RCV.sch</text>
<text x="55.3" y="92.3">IR_RCV</text>
<text x="38.1" y="105.8">IR_RCV.sch</text>
<text x="55.3" y="102.5">IR_RCV</text>
</g>
</svg>
